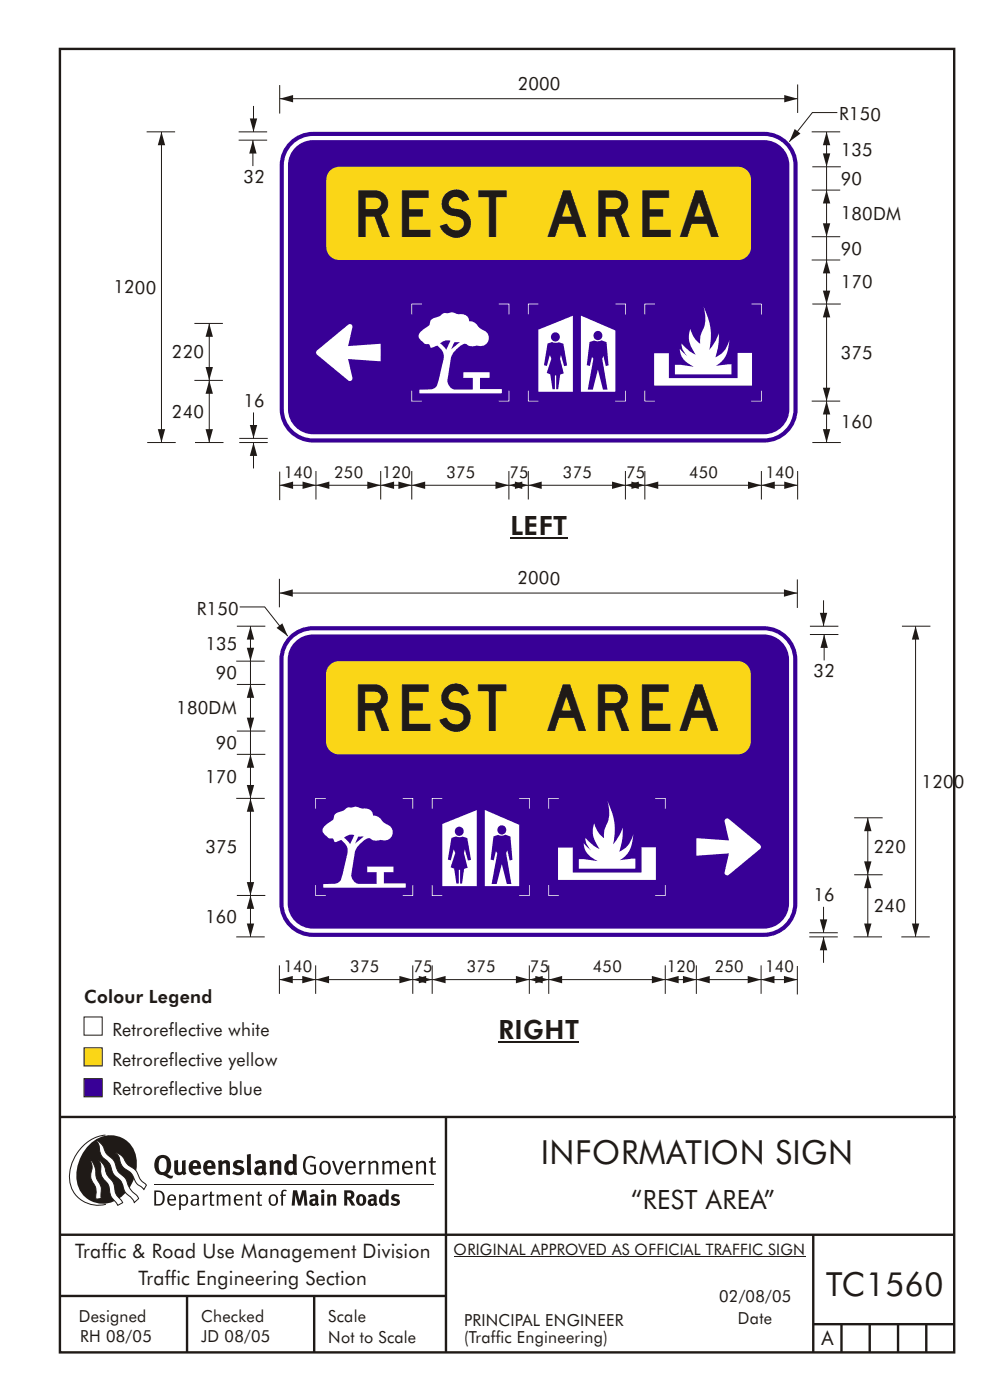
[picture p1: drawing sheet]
<svg xmlns="http://www.w3.org/2000/svg" width="210mm" height="297mm" viewBox="0 0 210 297" stroke-linecap="round" stroke-linejoin="round" font-family="sans-serif">
<g fill="none" stroke="#1f1a17" stroke-width=".51">
<path d="M12.7 10.4h190v276.9h-190zM12.7 237.3h190.3M94.7 237.2v50.1M12.7 262.3h190.1M12.7 275.3h82M39.7 275.3v12M66.7 275.3v12M172.7 262.3v25M172.7 281.3h30M178.7 281.3v6M184.7 281.3v6M190.7 281.3v6"/>
<path d="M196.7 281.3v6"/>
</g>
<path d="M96.3 267h74.8" fill="none" stroke="#1f1a17" stroke-width=".21"/>
<path d="M17.8 216h3.9v3.9h-3.9z" fill-rule="evenodd" fill="#fff" stroke="#1f1a17" stroke-width=".21"/>
<g fill="#1f1a17">
<path d="M65 245.9a1.61 1.61 0 0 1 2 0l-.2 .3a1.17 1.17 0 0 0-1.4-.2 1.17 1.17 0 0 0-.5 1.3 1.42 1.42 0 0 0 1.2 1.8l.6-.1v-1.2h-.8l-.1-.4h1.3v1.8a1.82 1.82 0 0 1-2.1 0 1.82 1.82 0 0 1-.6-2.1l.2-.7z" fill-rule="evenodd"/>
<path d="M68.3 246.8a1.77 1.77 0 0 0 .3 2.7 1.39 1.39 0 0 0 1.4-.5 1.39 1.39 0 0 0 .2-1.5 1.19 1.19 0 0 0-1.9-.7zM68.6 247.1a.83 .83 0 0 1 1 .1 .83 .83 0 0 1 .2 .9 .75 .75 0 0 1-.6 1.1 .75 .75 0 0 1-.9-.9l.1-.9z" fill-rule="evenodd"/>
<path d="M70.5 246.6h.5l.8 2.4 .8-2.4h.4l-1 2.9h-.4z" fill-rule="evenodd"/>
<path d="M73.6 247a1.74 1.74 0 0 0 .5 2.5l1-.1 .4-.2-.2-.3a.89 .89 0 0 1-1 .2 .89 .89 0 0 1-.5-1h1.8a1.15 1.15 0 0 0-.5-1.4 1.15 1.15 0 0 0-1.5 .3zM74 247.1a.67 .67 0 0 1 .8-.1 .67 .67 0 0 1 .3 .8h-1.3z" fill-rule="evenodd"/>
<path d="M76.2 246.7l.5-.1v.4l.6-.4h.4l-.2 .5a.61 .61 0 0 0-.7 .6v1.8h-.5z" fill-rule="evenodd"/>
<path d="M78.2 246.7l.4-.1 .1 .4a.89 .89 0 0 1 .9-.4 .89 .89 0 0 1 .8 .7v2.2h-.5v-2.2l-.1-.2-.3-.1-.8 .3v2.2h-.4z" fill-rule="evenodd"/>
<path d="M81.1 246.7l.5-.1v.4a.83 .83 0 0 1 .8-.4 .83 .83 0 0 1 .7 .4 .86 .86 0 0 1 1-.4 .86 .86 0 0 1 .7 .7v2.2h-.5v-2.4a.5 .5 0 0 0-.8 .1l-.3 .2v2.1h-.5v-2.3l-.3-.2-.8 .3v2.2h-.4z" fill-rule="evenodd"/>
<path d="M85.7 247a1.74 1.74 0 0 0 .5 2.5l1-.1 .4-.2-.2-.3a.89 .89 0 0 1-1 .2 .89 .89 0 0 1-.5-1h1.7a1.15 1.15 0 0 0-.4-1.4 1.15 1.15 0 0 0-1.5 .3zM86.1 247.1a.67 .67 0 0 1 .8-.1 .67 .67 0 0 1 .3 .8h-1.3z" fill-rule="evenodd"/>
<path d="M88.3 246.7l.4-.1 .1 .4a.89 .89 0 0 1 1-.4 .89 .89 0 0 1 .7 .7v2.2h-.5v-2.2l-.1-.2-.3-.1-.8 .3v2.2h-.4z" fill-rule="evenodd"/>
<path d="M91.5 245.9l.5-.1-.1 .8h.7l-.1 .4h-.6v2.1l.1 .1h.5l.1 .3a.71 .71 0 0 1-1.1-.6v-1.9h-.4v-.4h.4z" fill-rule="evenodd"/>
<path d="M37 246.6l.8-.2v2a.46 .46 0 0 0 .2 .6 .46 .46 0 0 0 .7-.2v-2.2l.7-.2v2.4l.2 .5-.6 .3-.2-.3a1.03 1.03 0 0 1-1.2 .3 1.03 1.03 0 0 1-.6-1.1z" fill-rule="evenodd"/>
<path d="M40.5 246.8a1.64 1.64 0 0 0-.1 2.3 1.64 1.64 0 0 0 2.3 .1l-.3-.4a.78 .78 0 0 1-.9 .3 .78 .78 0 0 1-.6-.8h1.8a1.37 1.37 0 0 0-.5-1.7 1.37 1.37 0 0 0-1.7 .2zM41.1 247.2a.48 .48 0 0 1 .6-.1 .48 .48 0 0 1 .2 .6h-.9z" fill-rule="evenodd"/>
<path d="M43.5 246.8a1.65 1.65 0 0 0-.2 2 1.65 1.65 0 0 0 1.9 .7l.6-.3-.4-.4a.78 .78 0 0 1-.9 .3 .78 .78 0 0 1-.5-.8h1.8a1.37 1.37 0 0 0-.6-1.7 1.37 1.37 0 0 0-1.7 .2zM44.1 247.2a.48 .48 0 0 1 .7-.1 .48 .48 0 0 1 .1 .6h-.9z" fill-rule="evenodd"/>
<path d="M46.3 246.6l.7-.2 .1 .4a.95 .95 0 0 1 1.1-.3 .95 .95 0 0 1 .6 .8v2.3h-.7l-.1-2.3-.2-.2-.6 .3v2.2h-.8z" fill-rule="evenodd"/>
<path d="M49.7 246.8a1.73 1.73 0 0 1 2.1-.1l-.3 .5-.5-.2a.42 .42 0 0 0-.6 .3l.1 .2a1.23 1.23 0 0 1 1.4 1.1 1.47 1.47 0 0 1-2.3 .9l-.3-.2 .3-.6 .8 .3a.47 .47 0 0 0 .7-.3 .87 .87 0 0 0-1.1-.5l-.4-.2-.1-.4z" fill-rule="evenodd"/>
<path d="M54.1 246.8l.3 .6 .3-.2a.62 .62 0 0 1 .9 .1l.1 .4a1.21 1.21 0 0 0-1.3 .3 1.21 1.21 0 0 0-.2 1.3 1.19 1.19 0 0 0 1.7 0l.4 .4 .4-.5-.2-.3v-1.4a.96 .96 0 0 0-1.4-1.1zM55 248.3l.7-.1v.7a.43 .43 0 0 1-.7 .1 .43 .43 0 0 1 0-.7z" fill-rule="evenodd"/>
<path d="M57.2 246.6l.7-.2 .1 .4a.95 .95 0 0 1 1.1-.3 .95 .95 0 0 1 .6 .8v2.3h-.8v-2.3l-.2-.2-.6 .3v2.2h-.8z" fill-rule="evenodd"/>
<path d="M62.2 245.1v1.5a1.29 1.29 0 0 0-1.4 .2 1.29 1.29 0 0 0-.4 1.3 1.24 1.24 0 0 0 .5 1.3 1.24 1.24 0 0 0 1.4 0l.1 .2h.7l-.1-4.4zM61.5 247.2l.4-.1 .3 .2v1.5l-.2 .1a.48 .48 0 0 1-.7-.4 1.52 1.52 0 0 1 .2-1.3z" fill-rule="evenodd"/>
<path d="M52.4 245.3l.8-.2 .2 4.5h-.8v-.2z" fill-rule="evenodd"/>
</g>
<path d="M22.4 241.1a9 9 0 0 0-7.3 10.9 6.2 6.2 0 0 0 7.4 3.8M32.8 251.7h59.4" fill="none" stroke="#1f1a17" stroke-width=".21"/>
<path d="M19.1 243a5.7 5.7 0 0 1 6.6-1.4 5.7 5.7 0 0 1 3.4 5.7 8.6 8.6 0 0 1-6.3 8.3 5.7 5.7 0 0 1-6.5-7 9.9 9.9 0 0 1 2.8-5.6z" fill-rule="evenodd" fill="#1f1a17"/>
<path d="M24.5 244.8a3.1 3.1 0 0 1 2.3 2.2l.8 .7a3.2 3.2 0 0 1 1.9 2.4l.4 .6 1.2 1.1-.5 .9-.3-.3a3.5 3.5 0 0 1-1.8-2.1 3.8 3.8 0 0 0-2.2-2.2 3.5 3.5 0 0 1-1-2.2zM20.5 242.2a3.4 3.4 0 0 1 1.9 2.4l.7 .9a3.7 3.7 0 0 1 1.8 2.9l.7 .9a3.5 3.5 0 0 1 1.7 2.6 6.3 6.3 0 0 0 1.9 2.2l.2 .5-.9 .9a6.1 6.1 0 0 0-1.9-2.3l-.3-.7a3.6 3.6 0 0 0-2-2.8l-.5-1a3.6 3.6 0 0 0-2-2.8 3.7 3.7 0 0 1-.7-2.4zM21 246.4a3.4 3.4 0 0 1 1.6 2.7l.5 1a3.8 3.8 0 0 1 1.4 3.1l.3 .7 1.2 1.6-1 .5-.5-.7a3.2 3.2 0 0 1-1.3-2.8 4.3 4.3 0 0 0-1.4-2.2 4.7 4.7 0 0 1-.4-3zM19.3 246.4a5.1 5.1 0 0 1 1.1 3.7l.3 .7a3.1 3.1 0 0 1 .7 3l.1 .8-1.1 .2-.1-.8a3.5 3.5 0 0 0-.8-3.3 3.6 3.6 0 0 1 .1-2.5z" fill-rule="evenodd" fill="#fff" stroke="#1f1a17" stroke-width=".21"/>
<g fill="#1f1a17">
<path d="M33.4 245.8a2.51 2.51 0 0 0 .4 3.7l.8 .1a2.78 2.78 0 0 0 2 .7l.2-.6h-.5l-.8-.3a2.56 2.56 0 0 0 0-3.8 1.83 1.83 0 0 0-2.1 .2zM34.1 246.1a.87 .87 0 0 1 1 .1 .87 .87 0 0 1 .3 .9v.4a1.17 1.17 0 0 1-.8 1.5l-.4-.1a2.38 2.38 0 0 1-.1-2.8z" fill-rule="evenodd"/>
<path d="M33.2 253.2v2.6a1.12 1.12 0 0 0 1.1-.3 1.12 1.12 0 0 0 .3-1.2l-.1-.5-.4-.5zM32.8 252.9h1.1a1.67 1.67 0 0 1 1.1 1.6 1.67 1.67 0 0 1-1.2 1.6h-1zM36.1 254.2l-.2 .5h1.1a.55 .55 0 0 0-.2-.6 .55 .55 0 0 0-.7 .1zM35.8 254a.95 .95 0 0 1 1.2-.1 .95 .95 0 0 1 .4 1.1h-1.5a.72 .72 0 0 0 .4 .8 .72 .72 0 0 0 .9-.2l.1 .3a1.15 1.15 0 0 1-1.5 0 1.15 1.15 0 0 1-.2-1.5zM38.4 254.4v1.1a.7 .7 0 0 0 1 .2 .7 .7 0 0 0 .2-.9 .61 .61 0 0 0-.4-.7 .61 .61 0 0 0-.8 .3zM38 253.8l.4-.1v.4a.95 .95 0 0 1 1.2-.2 .95 .95 0 0 1 .4 1.2 .92 .92 0 0 1-.5 .9 .92 .92 0 0 1-1.1-.1v1.1l-.4 .1zM41 255.1a.5 .5 0 0 0 .2 .8 .5 .5 0 0 0 .6-.4l.1-.6zM40.6 254a1 1 0 0 1 1.6 .3v1.4l.2 .2-.2 .3-.3-.4a.78 .78 0 0 1-1.4 0 .78 .78 0 0 1 .8-1.1h.6a.58 .58 0 0 0-.4-.7 .58 .58 0 0 0-.7 .2zM43 253.8l.3-.1 .1 .4 .3-.3 .5-.1-.2 .4a.52 .52 0 0 0-.6 .5v1.5h-.3zM44.6 253.2l.4-.1v.7h.6l-.2 .2h-.4v1.5a.35 .35 0 0 0 .5 .3v.3a.57 .57 0 0 1-.6 .1 .57 .57 0 0 1-.3-.6v-1.6h-.3v-.2h.3zM46 253.8l.3-.1 .1 .4 .2-.2a.64 .64 0 0 1 1 .2 .7 .7 0 0 1 .8-.4 .7 .7 0 0 1 .6 .6v1.8h-.4v-1.7l-.3-.4-.6 .4v1.7h-.4v-1.7a.38 .38 0 0 0-.3-.4 .38 .38 0 0 0-.4 .2l-.2 .2v1.7h-.4zM50.2 254.2l-.1 .5h1a.55 .55 0 0 0-.2-.6 .55 .55 0 0 0-.7 .1zM49.9 254a.95 .95 0 0 1 1.2-.1 .95 .95 0 0 1 .4 1.1h-1.4a.72 .72 0 0 0 .4 .8 .72 .72 0 0 0 .8-.2l.2 .3a1.15 1.15 0 0 1-1.5 0 1.15 1.15 0 0 1-.3-1.5zM52.1 253.8l.3-.1 .1 .4a.72 .72 0 0 1 .8-.4 .72 .72 0 0 1 .6 .6v1.8h-.4v-1.6a.45 .45 0 0 0-.3-.5 .45 .45 0 0 0-.5 .2l-.2 .2v1.7h-.3zM54.8 253.2l.4-.1-.1 .7h.6l-.1 .2h-.5v1.5a.35 .35 0 0 0 .5 .3l.1 .3a.57 .57 0 0 1-.6 .1 .57 .57 0 0 1-.4-.6v-1.6h-.3v-.2h.3zM57.6 254.1l-.2 .8a.65 .65 0 0 0 .3 .8 .65 .65 0 0 0 .9-.2v-.1a.93 .93 0 0 0-.7-1.4zM57.3 254a1.12 1.12 0 0 1 1.5 0 1.12 1.12 0 0 1 .2 1.5 1.01 1.01 0 0 1-1.3 .6 1.01 1.01 0 0 1-.7-1.2zM59.9 252.9l.5-.2 .5 .1-.1 .3-.4-.1-.3 .2v.6h.7l-.2 .2h-.5v2.1h-.4v-2.1h-.2v-.2h.2zM62.2 252.8l-.3 3.3h.7l.1-2.3 .6 2.3h.6l.6-2.3 .2 2.3h.6l-.3-3.3h-.8l-.6 2.2-.5-2.2zM65.7 254l.3 .4a.51 .51 0 0 1 .5-.3 .51 .51 0 0 1 .5 .4v.1a.88 .88 0 0 0-1.2 .4 .88 .88 0 0 0 .2 1.1 .9 .9 0 0 0 1.1-.2l.4 .3 .3-.4-.2-.3v-1a.87 .87 0 0 0-.5-.9 .87 .87 0 0 0-1 .2zM66.5 255.1l.5-.1-.1 .6-.1 .1h-.3l-.1-.2zM68.2 253.7v2.4h.7v-2.5zM68.2 253a.39 .39 0 0 0 .7 0 .39 .39 0 0 0-.7 0zM69.4 253.8l.1 2.3h.6v-1.7a.33 .33 0 0 1 .4-.2 .33 .33 0 0 1 .3 .3v1.6h.6v-1.8a.75 .75 0 0 0-.5-.6 .75 .75 0 0 0-.8 .2l-.1-.3zM73.1 252.8v3.3h.6v-1.4l.3 .3 .7 1.1h.8l-1-1.4a.94 .94 0 0 0 .8-1 .94 .94 0 0 0-1-.9zM73.7 253.4a.51 .51 0 0 1 .8 .1 .51 .51 0 0 1-.2 .7h-.6zM75.9 254a1.19 1.19 0 0 0 0 1.7 1.19 1.19 0 0 0 1.7 0 1.19 1.19 0 0 0-.1-1.6 1.19 1.19 0 0 0-1.6-.1zM76.5 254.2l.2-.1a.99 .99 0 0 1 0 1.6 1.06 1.06 0 0 1-.2-1.5zM78.1 254l.3 .4a.51 .51 0 0 1 .5-.3 .51 .51 0 0 1 .5 .4v.1a.88 .88 0 0 0-1.1 .4 .88 .88 0 0 0 .2 1.1 .9 .9 0 0 0 1-.2l.4 .3 .3-.4-.2-.3v-1a.87 .87 0 0 0-.5-.9 .87 .87 0 0 0-1 .2zM78.9 255.1l.5-.1v.6l-.2 .1h-.3l-.1-.2zM81.9 252.6v1.2a1.2 1.2 0 0 0-1.3 .6 1.2 1.2 0 0 0 .1 1.4l.6 .3 .7-.1 .1 .1h.5l-.1-3.4zM81.4 254.2l.5 .1v1.2a.46 .46 0 0 1-.6 0 .46 .46 0 0 1-.1-.6zM83.3 253.9a.79 .79 0 0 0-.1 .9 .79 .79 0 0 0 .9 .4 .33 .33 0 0 1 .1 .5 .33 .33 0 0 1-.5 0l-.5-.3-.2 .5a1.15 1.15 0 0 0 1.2 .3 1.15 1.15 0 0 0 .7-1 1.49 1.49 0 0 0-1.1-.8 .4 .4 0 0 1 .2-.3 .4 .4 0 0 1 .5 .1l.1 .1 .2-.4a1.47 1.47 0 0 0-1.5 0z" fill-rule="evenodd"/>
</g>
<path d="M17.8 222.6h3.9v3.8h-3.9z" fill-rule="evenodd" fill="#fad617" stroke="#1f1a17" stroke-width=".21"/>
<path d="M17.8 229.1h3.9v3.9h-3.9z" fill-rule="evenodd" fill="#380096" stroke="#1f1a17" stroke-width=".21"/>
<path d="M108.4 114.4h12.1M105.9 221.3h17.2" fill="none" stroke="#1f1a17" stroke-width=".26"/>
<path d="M62.1 30.7a6.2 6.2 0 0 1 4.4-1.8h95.8a6.2 6.2 0 0 1 6.2 6.2v51.8a6.2 6.2 0 0 1-6.2 6.2h-95.8a6.2 6.2 0 0 1-6.2-6.2v-51.8a6.2 6.2 0 0 1 1.8-4.4zM62.7 31.3a5.3 5.3 0 0 1 3.8-1.5h95.8a5.4 5.4 0 0 1 5.3 5.3v51.8a5.4 5.4 0 0 1-5.3 5.3h-95.8a5.4 5.4 0 0 1-5.3-5.3v-51.8a5.3 5.3 0 0 1 1.5-3.8zM61.1 30.5a7.1 7.1 0 0 1 5.4-2.5h95.8a7.1 7.1 0 0 1 7.1 7.1v51.8a7.1 7.1 0 0 1-7.1 7.1h-95.8a7.1 7.1 0 0 1-7.1-7.1v-51.8a7.1 7.1 0 0 1 1.7-4.6z" fill-rule="evenodd" fill="#380096"/>
<path d="M70.3 36l1.1-.5 .6-.1h84.8a2.75 2.75 0 0 1 2.7 2.8v14.3a2.75 2.75 0 0 1-2.7 2.7h-84.8a2.75 2.75 0 0 1-2.7-2.7v-14.3a2.74 2.74 0 0 1 1-2.2z" fill-rule="evenodd" fill="#fad617"/>
<path d="M59.4 21h110" fill="none" stroke="#1f1a17" stroke-width=".21"/>
<g fill="#1f1a17">
<path d="M166.6 20.2l2.8 .8-2.8 .8 2.8-.8-2.8 .8z" fill-rule="evenodd"/>
<path d="M59.4 21l2.8-.8v1.6z" fill-rule="evenodd"/>
</g>
<path d="M59.4 18.1v6" fill="none" stroke="#1f1a17" stroke-width=".21"/>
<path d="M67.3 74.4l6.6-5.4a.55 .55 0 0 1 .7-.1 .55 .55 0 0 1 .2 .6l-.9 4 6.9-.5 .1 1.9-.1 1.9-6.9-.5 1 4a.55 .55 0 0 1-.3 .6 .55 .55 0 0 1-.7-.1l-6.6-5.5a.52 .52 0 0 1 0-.9z" fill-rule="evenodd" fill="#fff"/>
<path d="M177.8 23.9h-5.3l-4.9 6.2" fill="none" stroke="#1f1a17" stroke-width=".21"/>
<path d="M168.8 27.4l1.2 1-2.4 1.7z" fill-rule="evenodd" fill="#1f1a17"/>
<path d="M169.4 17.9v6.1M172.4 28h6M172.5 35.4h6.1M172.4 55.2h6M172.4 50.3h6M172.4 40.4h6M172.5 64.6h6.1M172.4 85.2h6M172.5 94h6.1" fill="none" stroke="#1f1a17" stroke-width=".21"/>
<g fill="#fff">
<path d="M91.7 67.8l-.3 .5a1.31 1.31 0 0 1-1.1 1.4 2.61 2.61 0 0 0-1.4 1.7 3.1 3.1 0 0 0 1.7 1.7 .63 .63 0 0 1 .8 .7l.2 .1 1.3-.5a2.86 2.86 0 0 1 1.1 3.8l-.7 3.1a2.72 2.72 0 0 1-1.1 2.2l-.7 .2-2.4 .1v.8h17.5v-1h-4.7v-2.3h2.1v-1.2h-5.6v1.2h2v2.4h-3.8a1.93 1.93 0 0 1-1.6-2l.8-4.8a5.5 5.5 0 0 1 2.9-2.9l.3 .1a2.26 2.26 0 0 0 2.2 .3 1.8 1.8 0 0 0 2.5-.9 1.8 1.8 0 0 0-1.2-2.4l-.8-.6a2.2 2.2 0 0 0-2.1-1.3 1.84 1.84 0 0 0-2.4-1.5 2.99 2.99 0 0 0-2.4-.2 1.88 1.88 0 0 0-1.5 .7zM93.5 72.9l1.3 1.4 .9-1.9a2.21 2.21 0 0 0-2.2 .5zM96.5 72.7h1.2l-1.9 1.5z" fill-rule="evenodd"/>
<path d="M114.3 70v13.2h7.4v-16.1zM123.4 67l7.3 3.2v13h-7.3zM117 71.6a.97 .97 0 0 0 1.9 0 .97 .97 0 0 0-1.9 0zM126 71.3a.97 .97 0 0 0 1.9 0 .97 .97 0 0 0-1.9 0zM116.3 73l-.8 4.6 .6 .1 .7-2.3 .3 .8-1 3 .8 .3 .4 3.2h.6v-3h.2v3h.4l.5-3.2 .7-.2-.8-3.1 .2-.8 .7 2.4 .6-.2-.7-4.6-1.1-.3-.6 .1-.7-.1zM125.2 72.7l1-.4a1.65 1.65 0 0 0 1.6 0l1 .4 .4 4.9-.5 .2-.5-2.2-.3 .6 1.1 6.6h-.9l-1.1-4.3-1.1 4.3h-1.1l1.2-6.6-.3-.4-.4 1.9-.7-.1z" fill-rule="evenodd"/>
<path d="M138.9 75h3.2v5.3h14.5v-5.3h3.1v6.9h-20.8zM149.4 65.1a6.8 6.8 0 0 1-.5 5.9l-.2 2-1.2-1.2-.9-1.9a5.6 5.6 0 0 0 1.1 5.4l-1.6-1-1.4-1.3a3.9 3.9 0 0 0 1.3 2.7l-1.6-1.6a4.4 4.4 0 0 0 3 3.8l-3-.4h-1.1v2h12.1v-2.1l-3.4 .3a6 6 0 0 0 2.9-5.5 5.1 5.1 0 0 1-3 3.7l.7-2.9v-2.2l-.7 1.7-1.3 1.8a13.3 13.3 0 0 0-1.2-9.2z" fill-rule="evenodd"/>
</g>
<g fill="#fff">
<path d="M87.4 83h.1v2.2h-.1zM87.4 85.2l.1 .1zM87.5 85.1h2.1v.2h-2.1zM108 83h.2v2.2h-.2zM108.1 85.2l.1 .1zM105.9 85.1h2.2v.2h-2.2zM108 64.6h.2v2.2h-.2zM108.1 64.5l.1 .1zM105.9 64.5h2.2v.2h-2.2zM87.4 64.6h.1v2.2h-.1zM87.4 64.5l.1 .1zM87.5 64.5h2.1v.2h-2.1z"/>
<path d="M112.1 83h.2v2.2h-.2zM112.1 85.2l.1 .1zM112.2 85.1h2.1v.2h-2.1zM132.8 83h.1v2.2h-.1zM132.8 85.2l.1 .1zM130.7 85.1h2.1v.2h-2.1zM132.8 64.6h.1v2.2h-.1zM132.8 64.5l.1 .1zM130.7 64.5h2.1v.2h-2.1zM112.1 64.6h.2v2.2h-.2zM112.1 64.5l.1 .1zM112.2 64.5h2.1v.2h-2.1z"/>
<path d="M136.9 83h.1v2.2h-.1zM136.9 85.2v.1zM136.9 85.1h2.2v.2h-2.2zM161.6 83h.2v2.2h-.2zM161.7 85.2l.1 .1zM159.6 85.1h2.1v.2h-2.1zM161.6 64.6h.2v2.2h-.2zM161.7 64.5l.1 .1zM159.6 64.5h2.1v.2h-2.1zM136.9 64.6h.1v2.2h-.1zM136.9 64.5v.1zM136.9 64.5h2.2v.2h-2.2z"/>
</g>
<path d="M53.8 94v5.5" fill="none" stroke="#1f1a17" stroke-width=".21"/>
<path d="M53.8 94l.8 2.9h-1.5z" fill-rule="evenodd" fill="#1f1a17"/>
<path d="M50.8 94h6.1M50.8 93.1h6.1M53.8 87.6v5.5" fill="none" stroke="#1f1a17" stroke-width=".21"/>
<path d="M53.1 90.3h1.5l-.8 2.8 .8-2.8-.8 2.8z" fill-rule="evenodd" fill="#1f1a17"/>
<path d="M53.7 29.8v5.5" fill="none" stroke="#1f1a17" stroke-width=".21"/>
<path d="M53.7 29.8l.8 2.8h-1.6z" fill-rule="evenodd" fill="#1f1a17"/>
<path d="M50.7 29.8h6M50.7 28h6M53.8 22.5v5.5" fill="none" stroke="#1f1a17" stroke-width=".21"/>
<path d="M53.1 25.2h1.5l-.8 2.8 .8-2.8-.8 2.8z" fill-rule="evenodd" fill="#1f1a17"/>
<path d="M175.5 85.2v8.8" fill="none" stroke="#1f1a17" stroke-width=".21"/>
<g fill="#1f1a17">
<path d="M174.8 91.2h1.5l-.8 2.8z" fill-rule="evenodd"/>
<path d="M175.5 85.2l.8 2.9h-1.5z" fill-rule="evenodd"/>
</g>
<path d="M44.4 80.8v13.2" fill="none" stroke="#1f1a17" stroke-width=".21"/>
<g fill="#1f1a17">
<path d="M43.7 91.2h1.5l-.8 2.8z" fill-rule="evenodd"/>
<path d="M44.4 80.8l.8 2.9h-1.5z" fill-rule="evenodd"/>
</g>
<path d="M175.5 64.6v20.6M41.3 80.8h6M41.4 94h6.1" fill="none" stroke="#1f1a17" stroke-width=".21"/>
<g fill="#1f1a17">
<path d="M174.8 82.4h1.5l-.8 2.8z" fill-rule="evenodd"/>
<path d="M175.5 64.6l.8 2.8h-1.5z" fill-rule="evenodd"/>
</g>
<path d="M175.5 55.2v9.4" fill="none" stroke="#1f1a17" stroke-width=".21"/>
<g fill="#1f1a17">
<path d="M174.8 61.7h1.5l-.8 2.9z" fill-rule="evenodd"/>
<path d="M175.5 55.2l.8 2.9h-1.5z" fill-rule="evenodd"/>
</g>
<path d="M175.5 28v7.4" fill="none" stroke="#1f1a17" stroke-width=".21"/>
<g fill="#1f1a17">
<path d="M174.8 32.6h1.5l-.8 2.8z" fill-rule="evenodd"/>
<path d="M175.5 28l.8 2.9h-1.5z" fill-rule="evenodd"/>
</g>
<path d="M175.5 40.4v14.8" fill="none" stroke="#1f1a17" stroke-width=".21"/>
<g fill="#1f1a17">
<path d="M174.8 47.4h1.5l-.8 2.9z" fill-rule="evenodd"/>
<path d="M175.5 40.4l.8 2.8h-1.5z" fill-rule="evenodd"/>
</g>
<path d="M34.3 28v66M175.5 35.4v5" fill="none" stroke="#1f1a17" stroke-width=".21"/>
<g fill="#1f1a17">
<path d="M33.5 91.2h1.6l-.8 2.8z" fill-rule="evenodd"/>
<path d="M34.3 28l.8 2.9h-1.6z" fill-rule="evenodd"/>
</g>
<path d="M31.1 28h6.1M44.4 68.7v12.1M31.3 94h6" fill="none" stroke="#1f1a17" stroke-width=".21"/>
<g fill="#1f1a17">
<path d="M43.7 78h1.5l-.8 2.8z" fill-rule="evenodd"/>
<path d="M44.4 68.7l.8 2.9h-1.5z" fill-rule="evenodd"/>
</g>
<path d="M41.3 68.7h6M59.4 103.1h7.7" fill="none" stroke="#1f1a17" stroke-width=".21"/>
<g fill="#1f1a17">
<path d="M64.3 102.3l2.8 .8-2.8 .8 2.8-.8-2.8 .8z" fill-rule="evenodd"/>
<path d="M59.4 103.1l2.8-.8v1.6z" fill-rule="evenodd"/>
</g>
<path d="M59.4 100.2v6M67.1 100.1v6M67.1 103.1h13.8" fill="none" stroke="#1f1a17" stroke-width=".21"/>
<g fill="#1f1a17">
<path d="M78 102.3l2.9 .8-2.9 .8 2.9-.8-2.9 .8z" fill-rule="evenodd"/>
<path d="M67.1 103.1l2.8-.8v1.6z" fill-rule="evenodd"/>
</g>
<path d="M80.9 100.1v6M80.9 103.1h6.6" fill="none" stroke="#1f1a17" stroke-width=".21"/>
<g fill="#1f1a17">
<path d="M84.6 102.3l2.9 .8-2.9 .8 2.9-.8-2.9 .8z" fill-rule="evenodd"/>
<path d="M80.9 103.1l2.8-.8v1.6z" fill-rule="evenodd"/>
</g>
<path d="M87.5 100.1v6M87.5 103.1h20.6" fill="none" stroke="#1f1a17" stroke-width=".21"/>
<g fill="#1f1a17">
<path d="M105.2 102.3l2.9 .8-2.9 .8 2.9-.8-2.9 .8z" fill-rule="evenodd"/>
<path d="M87.5 103.1l2.8-.8v1.6z" fill-rule="evenodd"/>
</g>
<path d="M108.1 100.1v6M108.1 103.1h4.1" fill="none" stroke="#1f1a17" stroke-width=".21"/>
<g fill="#1f1a17">
<path d="M109.4 102.3l2.8 .8-2.8 .8 2.8-.8-2.8 .8z" fill-rule="evenodd"/>
<path d="M108.1 103.1l2.8-.8v1.6z" fill-rule="evenodd"/>
</g>
<path d="M137 100.1v6M137 103.1h24.7" fill="none" stroke="#1f1a17" stroke-width=".21"/>
<g fill="#1f1a17">
<path d="M158.9 102.3l2.8 .8-2.8 .8 2.8-.8-2.8 .8z" fill-rule="evenodd"/>
<path d="M137 103.1l2.8-.8v1.6z" fill-rule="evenodd"/>
</g>
<path d="M161.7 100.1v6M161.7 103.1h7.7" fill="none" stroke="#1f1a17" stroke-width=".21"/>
<g fill="#1f1a17">
<path d="M166.6 102.3l2.8 .8-2.8 .8 2.8-.8-2.8 .8z" fill-rule="evenodd"/>
<path d="M161.7 103.1l2.8-.8v1.6z" fill-rule="evenodd"/>
</g>
<path d="M112.2 100.1v6M112.2 103.1h20.6M169.4 100.1v6" fill="none" stroke="#1f1a17" stroke-width=".21"/>
<g fill="#1f1a17">
<path d="M130 102.3l2.8 .8-2.8 .8 2.8-.8-2.8 .8z" fill-rule="evenodd"/>
<path d="M112.2 103.1l2.8-.8v1.6z" fill-rule="evenodd"/>
</g>
<path d="M132.8 103.1h4.2M132.8 100.1v6" fill="none" stroke="#1f1a17" stroke-width=".21"/>
<g fill="#1f1a17">
<path d="M134.1 102.3l2.9 .8-2.9 .8 2.9-.8-2.9 .8z" fill-rule="evenodd"/>
<path d="M132.8 103.1l2.9-.8v1.6z" fill-rule="evenodd"/>
</g>
<path d="M62 135.7a6.2 6.2 0 0 0-1.8 4.4v51.8a6.2 6.2 0 0 0 6.2 6.2h95.8a6.2 6.2 0 0 0 6.3-6.2v-51.8a6.2 6.2 0 0 0-6.3-6.2h-95.8a6.2 6.2 0 0 0-4.4 1.8zM62.7 136.3a5.3 5.3 0 0 0-1.6 3.8v51.8a5.4 5.4 0 0 0 5.3 5.4h95.8a5.4 5.4 0 0 0 5.4-5.4v-51.8a5.4 5.4 0 0 0-5.4-5.3h-95.8a5.3 5.3 0 0 0-3.7 1.5zM61.1 135.5a7.1 7.1 0 0 0-1.8 4.6v51.8a7.1 7.1 0 0 0 7.1 7.1h95.8a7.1 7.1 0 0 0 7.1-7.1v-51.8a7.1 7.1 0 0 0-7.1-7.1h-95.8a7.1 7.1 0 0 0-5.3 2.5z" fill-rule="evenodd" fill="#380096"/>
<path d="M69.8 141.5a2.74 2.74 0 0 1 2.2-1.1h84.7a2.75 2.75 0 0 1 2.7 2.8v14.3a2.75 2.75 0 0 1-2.7 2.7h-84.7a2.75 2.75 0 0 1-2.8-2.7v-14.3l.1-.6z" fill-rule="evenodd" fill="#fad617"/>
<path d="M59.3 126h110" fill="none" stroke="#1f1a17" stroke-width=".21"/>
<g fill="#1f1a17">
<path d="M59.3 126l2.9-.8v1.6l-2.9-.8 2.9-.8z" fill-rule="evenodd"/>
<path d="M166.5 125.2l2.8 .8-2.8 .8v-1.6l2.8 .8z" fill-rule="evenodd"/>
</g>
<path d="M169.3 123.1v6" fill="none" stroke="#1f1a17" stroke-width=".21"/>
<path d="M147.9 178l6.9 .5-.9-4a.55 .55 0 0 1 .3-.6 .55 .55 0 0 1 .6 .1l6.7 5.5a.52 .52 0 0 1-.1 .8l-6.6 5.5a.55 .55 0 0 1-.6 .1 .55 .55 0 0 1-.3-.6l.9-4-6.9 .5z" fill-rule="evenodd" fill="#fff"/>
<path d="M50.9 128.9h5.3l4.9 6.2" fill="none" stroke="#1f1a17" stroke-width=".21"/>
<path d="M58.7 133.4l1.3-1 1.1 2.7z" fill-rule="evenodd" fill="#1f1a17"/>
<path d="M50.3 133h6.1M59.3 123v6M50.2 140.4h6M50.3 155.3h6.1M50.3 145.4h6.1M50.2 169.6h6M50.3 160.2h6.1M50.2 199h6M50.3 190.2h6.1" fill="none" stroke="#1f1a17" stroke-width=".21"/>
<g fill="#fff">
<path d="M71.3 172.8l-.4 .6a1.31 1.31 0 0 1-1 1.3 2.61 2.61 0 0 0-1.4 1.7 3.1 3.1 0 0 0 1.6 1.7 .63 .63 0 0 1 .9 .7l.2 .1 1.3-.5a2.86 2.86 0 0 1 1.1 3.8l-.7 3.1a2.72 2.72 0 0 1-1.2 2.2l-.6 .2-2.5 .1v.8h17.6v-.9h-4.7v-2.4h2.1v-1.2h-5.6v1.2h2v2.5h-3.8a1.93 1.93 0 0 1-1.6-2l.8-4.9a5.5 5.5 0 0 1 2.9-2.9l.3 .1a2.26 2.26 0 0 0 2.2 .3 1.8 1.8 0 0 0 2.5-.9 1.8 1.8 0 0 0-1.2-2.4l-.8-.6a2.2 2.2 0 0 0-2.1-1.3 1.84 1.84 0 0 0-2.4-1.5 2.99 2.99 0 0 0-2.4-.2 1.89 1.89 0 0 0-1.5 .7zM73 177.9l1.4 1.4 .9-1.9a2.21 2.21 0 0 0-2.3 .5zM76.1 177.7h1.2l-1.9 1.5z" fill-rule="evenodd"/>
<path d="M93.9 175v13.2h7.4v-16.1zM103 172.1l7.3 3.1v13h-7.3zM96.6 176.6a.97 .97 0 0 0 1.9 0 .97 .97 0 0 0-1.9 0zM105.6 176.3a.97 .97 0 0 0 1.9 0 .97 .97 0 0 0-1.9 0zM95.9 178l-.8 4.6 .6 .2 .7-2.4 .3 .8-1 3 .8 .3 .4 3.2h.5v-2.9h.3v2.9h.4l.5-3.1 .7-.3-.8-3.1 .2-.8 .7 2.4 .6-.1-.8-4.7-1-.3-.7 .1-.6-.1zM104.8 177.7l1-.4a1.65 1.65 0 0 0 1.6 0l1 .4 .4 4.9-.6 .2-.4-2.1-.3 .5 1.1 6.6h-.9l-1.1-4.2-1.1 4.2h-1.1l1.2-6.6-.3-.4-.4 2-.7-.2z" fill-rule="evenodd"/>
<path d="M118.5 180h3.1v5.3h14.6v-5.3h3.1v6.9h-20.8zM129 170.1a6.8 6.8 0 0 1-.6 5.9l-.1 2-1.3-1.2-.8-1.9a5.6 5.6 0 0 0 1.1 5.4l-1.6-1-1.4-1.3a3.9 3.9 0 0 0 1.2 2.7l-1.5-1.6a4.4 4.4 0 0 0 3 3.8l-3-.4h-1.1v2h12v-2.1l-3.3 .3a6 6 0 0 0 2.9-5.5 5.1 5.1 0 0 1-3 3.7l.7-2.9v-2.2l-.7 1.7-1.3 1.9a13.3 13.3 0 0 0-1.2-9.3z" fill-rule="evenodd"/>
</g>
<g fill="#fff">
<path d="M67 188h.1v2.2h-.1zM67 190.2v.1zM67 190.1h2.2v.2h-2.2zM87.6 188h.2v2.2h-.2zM87.7 190.2l.1 .1zM85.5 190.1h2.2v.2h-2.2zM87.6 169.6h.2v2.2h-.2zM87.7 169.5l.1 .1zM85.5 169.5h2.2v.2h-2.2zM67 169.6h.1v2.2h-.1zM67 169.5v.1zM67 169.5h2.2v.2h-2.2z"/>
<path d="M91.7 188h.2v2.2h-.2zM91.7 190.2l.1 .1zM91.8 190.1h2.1v.2h-2.1zM112.3 188h.2v2.2h-.2zM112.4 190.2l.1 .1zM110.3 190.1h2.1v.2h-2.1zM112.3 169.6h.2v2.2h-.2zM112.4 169.5l.1 .1zM110.3 169.5h2.1v.2h-2.1zM91.7 169.6h.2v2.2h-.2zM91.7 169.5l.1 .1zM91.8 169.5h2.1v.2h-2.1z"/>
<path d="M116.5 188h.1v2.2h-.1zM116.5 190.2v.1zM116.5 190.1h2.2v.2h-2.2zM141.2 188h.2v2.2h-.2zM141.3 190.2l.1 .1zM139.1 190.1h2.2v.2h-2.2zM141.2 169.6h.2v2.2h-.2zM141.3 169.5l.1 .1zM139.1 169.5h2.2v.2h-2.2zM116.5 169.6h.1v2.2h-.1zM116.5 169.5v.1zM116.5 169.5h2.2v.2h-2.2z"/>
</g>
<path d="M174.9 199v5.5" fill="none" stroke="#1f1a17" stroke-width=".21"/>
<path d="M174.9 199l.8 2.9h-1.6z" fill-rule="evenodd" fill="#1f1a17"/>
<path d="M171.9 199h6M171.9 198.1h6M174.9 192.6v5.5" fill="none" stroke="#1f1a17" stroke-width=".21"/>
<path d="M174.1 195.3h1.6l-.8 2.8 .8-2.8-.8 2.8z" fill-rule="evenodd" fill="#1f1a17"/>
<path d="M175 134.8v5.5" fill="none" stroke="#1f1a17" stroke-width=".21"/>
<path d="M175 134.8l.8 2.8h-1.5z" fill-rule="evenodd" fill="#1f1a17"/>
<path d="M172 134.8h6.1M172 133h6.1M174.9 127.5v5.5" fill="none" stroke="#1f1a17" stroke-width=".21"/>
<path d="M174.1 130.2h1.6l-.8 2.8 .8-2.8-.8 2.8z" fill-rule="evenodd" fill="#1f1a17"/>
<path d="M53.2 190.2v8.8" fill="none" stroke="#1f1a17" stroke-width=".21"/>
<g fill="#1f1a17">
<path d="M52.4 196.2h1.6l-.8 2.8z" fill-rule="evenodd"/>
<path d="M53.2 190.2l.8 2.9h-1.6z" fill-rule="evenodd"/>
</g>
<path d="M184.3 185.8v13.2" fill="none" stroke="#1f1a17" stroke-width=".21"/>
<g fill="#1f1a17">
<path d="M183.5 196.2h1.6l-.8 2.8z" fill-rule="evenodd"/>
<path d="M184.3 185.8l.8 2.9h-1.6z" fill-rule="evenodd"/>
</g>
<path d="M53.2 169.6v20.6M181.3 199h6M181.4 185.8h6.1" fill="none" stroke="#1f1a17" stroke-width=".21"/>
<g fill="#1f1a17">
<path d="M52.4 187.4h1.6l-.8 2.8z" fill-rule="evenodd"/>
<path d="M53.2 169.6l.8 2.8h-1.6z" fill-rule="evenodd"/>
</g>
<path d="M53.2 160.2v9.4" fill="none" stroke="#1f1a17" stroke-width=".21"/>
<g fill="#1f1a17">
<path d="M52.4 166.7h1.6l-.8 2.9z" fill-rule="evenodd"/>
<path d="M53.2 160.2l.8 2.9h-1.6z" fill-rule="evenodd"/>
</g>
<path d="M53.2 133v7.4" fill="none" stroke="#1f1a17" stroke-width=".21"/>
<g fill="#1f1a17">
<path d="M52.4 137.6h1.6l-.8 2.8z" fill-rule="evenodd"/>
<path d="M53.2 133l.8 2.9h-1.6z" fill-rule="evenodd"/>
</g>
<path d="M53.2 145.4v14.8" fill="none" stroke="#1f1a17" stroke-width=".21"/>
<g fill="#1f1a17">
<path d="M52.4 152.4h1.6l-.8 2.9z" fill-rule="evenodd"/>
<path d="M53.2 145.4l.8 2.8h-1.6z" fill-rule="evenodd"/>
</g>
<path d="M194.4 133v66M53.2 140.4v5" fill="none" stroke="#1f1a17" stroke-width=".21"/>
<g fill="#1f1a17">
<path d="M193.7 196.2h1.5l-.8 2.8z" fill-rule="evenodd"/>
<path d="M194.4 133l.8 2.9h-1.5z" fill-rule="evenodd"/>
</g>
<path d="M191.6 133h6M184.3 173.7v12.1M191.4 199h6.1" fill="none" stroke="#1f1a17" stroke-width=".21"/>
<g fill="#1f1a17">
<path d="M183.5 183h1.6l-.8 2.8z" fill-rule="evenodd"/>
<path d="M184.3 173.7l.8 2.9h-1.6z" fill-rule="evenodd"/>
</g>
<path d="M181.4 173.7h6.1M161.6 208.1h7.7" fill="none" stroke="#1f1a17" stroke-width=".21"/>
<g fill="#1f1a17">
<path d="M161.6 208.1l2.9-.8v1.6l-2.9-.8 2.9-.8z" fill-rule="evenodd"/>
<path d="M166.5 207.3l2.8 .8-2.8 .8v-1.6l2.8 .8z" fill-rule="evenodd"/>
</g>
<path d="M147.9 208.1h13.7M161.6 205.1v6M169.3 205.2v6" fill="none" stroke="#1f1a17" stroke-width=".21"/>
<g fill="#1f1a17">
<path d="M147.9 208.1l2.8-.8v1.6l-2.8-.8 2.8-.8z" fill-rule="evenodd"/>
<path d="M158.8 207.3l2.8 .8-2.8 .8v-1.6l2.8 .8z" fill-rule="evenodd"/>
</g>
<path d="M141.3 208.1h6.6M147.9 205.1v6" fill="none" stroke="#1f1a17" stroke-width=".21"/>
<g fill="#1f1a17">
<path d="M141.3 208.1l2.8-.8v1.6l-2.8-.8 2.8-.8z" fill-rule="evenodd"/>
<path d="M145 207.3l2.9 .8-2.9 .8v-1.6l2.9 .8z" fill-rule="evenodd"/>
</g>
<path d="M67 205.1v6M67 208.1h20.7" fill="none" stroke="#1f1a17" stroke-width=".21"/>
<g fill="#1f1a17">
<path d="M84.8 207.3l2.9 .8-2.9 .8 2.9-.8-2.9 .8z" fill-rule="evenodd"/>
<path d="M67 208.1l2.9-.8v1.6z" fill-rule="evenodd"/>
</g>
<path d="M87.7 205.1v6M87.7 208.1h4.1" fill="none" stroke="#1f1a17" stroke-width=".21"/>
<g fill="#1f1a17">
<path d="M88.9 207.3l2.9 .8-2.9 .8 2.9-.8-2.9 .8z" fill-rule="evenodd"/>
<path d="M87.7 208.1l2.8-.8v1.6z" fill-rule="evenodd"/>
</g>
<path d="M116.5 205.1v6M116.5 208.1h24.8" fill="none" stroke="#1f1a17" stroke-width=".21"/>
<g fill="#1f1a17">
<path d="M138.4 207.3l2.9 .8-2.9 .8 2.9-.8-2.9 .8z" fill-rule="evenodd"/>
<path d="M116.5 208.1l2.9-.8v1.6z" fill-rule="evenodd"/>
</g>
<path d="M59.3 208.1h7.7M141.3 205.1v6" fill="none" stroke="#1f1a17" stroke-width=".21"/>
<g fill="#1f1a17">
<path d="M59.3 208.1l2.9-.8v1.6l-2.9-.8 2.9-.8z" fill-rule="evenodd"/>
<path d="M64.2 207.3l2.8 .8-2.8 .8v-1.6l2.8 .8z" fill-rule="evenodd"/>
</g>
<path d="M59.3 205.1v6M91.8 205.1v6M91.8 208.1h20.6" fill="none" stroke="#1f1a17" stroke-width=".21"/>
<g fill="#1f1a17">
<path d="M109.6 207.3l2.8 .8-2.8 .8 2.8-.8-2.8 .8z" fill-rule="evenodd"/>
<path d="M91.8 208.1l2.8-.8v1.6z" fill-rule="evenodd"/>
</g>
<path d="M112.4 208.1h4.1M112.4 205.1v6" fill="none" stroke="#1f1a17" stroke-width=".21"/>
<g fill="#1f1a17">
<path d="M113.7 207.3l2.8 .8-2.8 .8 2.8-.8-2.8 .8z" fill-rule="evenodd"/>
<path d="M112.4 208.1l2.9-.8v1.6z" fill-rule="evenodd"/>
</g>
<g font-size="9.9" fill="#1f1a17">
<text x="76.2" y="50.3">REST AREA</text>
<text x="76.1" y="155.3">REST AREA</text>
</g>
<g font-size="7.1" fill="#1f1a17">
<text x="114.9" y="247.2">INFORMATION SIGN</text>
<text x="175.4" y="275.4">TC1560</text>
</g>
<g font-size="5.6" fill="#1f1a17">
<text x="108.4" y="113.7">LEFT</text>
<text x="105.9" y="220.6">RIGHT</text>
<text x="134.1" y="256.9">“REST AREA”</text>
</g>
<g font-size="4.2" fill="#1f1a17">
<text x="15.9" y="267.3">Traffic &amp; Road Use Management Division</text>
<text x="29.4" y="272.9">Traffic Engineering Section</text>
<text x="174.4" y="285.6">A</text>
</g>
<g font-size="3.9" fill="#1f1a17">
<text x="109.9" y="19.1" transform="rotate(1 109.9 19.1)">2000</text>
<text x="178.2" y="25.5" transform="rotate(1 178.2 25.5)">R150</text>
<text x="178.6" y="33" transform="rotate(1 178.6 33)">135</text>
<text x="51.7" y="38.8" transform="rotate(1 51.7 38.8)">32</text>
<text x="178.6" y="39.2" transform="rotate(1 178.6 39.2)">90</text>
<text x="178.6" y="46.6" transform="rotate(1 178.6 46.6)">180DM</text>
<text x="178.6" y="54.1" transform="rotate(1 178.6 54.1)">90</text>
<text x="24.1" y="62.3" transform="rotate(1 24.1 62.3)">1200</text>
<text x="178.6" y="61.2" transform="rotate(1 178.6 61.2)">170</text>
<text x="36.5" y="76.1" transform="rotate(1 36.5 76.1)">220</text>
<text x="178.6" y="76.2" transform="rotate(1 178.6 76.2)">375</text>
<text x="36.5" y="88.7" transform="rotate(1 36.5 88.7)">240</text>
<text x="51.7" y="86.4" transform="rotate(1 51.7 86.4)">16</text>
<text x="178.6" y="91" transform="rotate(1 178.6 91)">160</text>
<text x="109.9" y="124.1" transform="rotate(1 109.9 124.1)">2000</text>
<text x="41.8" y="130.5" transform="rotate(1 41.8 130.5)">R150</text>
<text x="43.6" y="138" transform="rotate(1 43.6 138)">135</text>
<text x="172.8" y="143.8" transform="rotate(1 172.8 143.8)">32</text>
<text x="45.8" y="144.2" transform="rotate(1 45.8 144.2)">90</text>
<text x="37.4" y="151.6" transform="rotate(1 37.4 151.6)">180DM</text>
<text x="45.8" y="159.1" transform="rotate(1 45.8 159.1)">90</text>
<text x="43.6" y="166.2" transform="rotate(1 43.6 166.2)">170</text>
<text x="195.7" y="167.3" transform="rotate(1 195.7 167.3)">1200</text>
<text x="43.6" y="181.2" transform="rotate(1 43.6 181.2)">375</text>
<text x="185.6" y="181.1" transform="rotate(1 185.6 181.1)">220</text>
<text x="172.8" y="191.4" transform="rotate(1 172.8 191.4)">16</text>
<text x="43.6" y="196" transform="rotate(1 43.6 196)">160</text>
<text x="185.6" y="193.7" transform="rotate(1 185.6 193.7)">240</text>
<text x="17.8" y="213">Colour Legend</text>
<text x="23.9" y="220.1">Retroreflective white</text>
<text x="23.9" y="226.5">Retroreflective yellow</text>
<text x="23.9" y="232.6">Retroreflective blue</text>
</g>
<g font-size="3.5" fill="#1f1a17">
<text x="60.3" y="101.4" transform="rotate(1 60.3 101.4)">140</text>
<text x="71" y="101.4" transform="rotate(1 71 101.4)">250</text>
<text x="81.2" y="101.4" transform="rotate(1 81.2 101.4)">120</text>
<text x="94.8" y="101.4" transform="rotate(1 94.8 101.4)">375</text>
<text x="108.2" y="101.4" transform="rotate(1 108.2 101.4)">75</text>
<text x="119.6" y="101.4" transform="rotate(1 119.6 101.4)">375</text>
<text x="133" y="101.4" transform="rotate(1 133 101.4)">75</text>
<text x="146.3" y="101.4" transform="rotate(1 146.3 101.4)">450</text>
<text x="162.6" y="101.4" transform="rotate(1 162.6 101.4)">140</text>
<text x="60.2" y="206.5" transform="rotate(1 60.2 206.5)">140</text>
<text x="74.4" y="206.5" transform="rotate(1 74.4 206.5)">375</text>
<text x="87.8" y="206.5" transform="rotate(1 87.8 206.5)">75</text>
<text x="99.2" y="206.5" transform="rotate(1 99.2 206.5)">375</text>
<text x="112.6" y="206.5" transform="rotate(1 112.6 206.5)">75</text>
<text x="125.9" y="206.5" transform="rotate(1 125.9 206.5)">450</text>
<text x="141.6" y="206.5" transform="rotate(1 141.6 206.5)">120</text>
<text x="151.8" y="206.5" transform="rotate(1 151.8 206.5)">250</text>
<text x="162.5" y="206.5" transform="rotate(1 162.5 206.5)">140</text>
<text x="16.7" y="280.7">Designed</text>
<text x="42.7" y="280.7">Checked</text>
<text x="69.7" y="280.7">Scale</text>
<text x="98.6" y="281.6">PRINCIPAL ENGINEER</text>
<text x="152.7" y="276.5">02/08/05</text>
<text x="156.7" y="281.3">Date</text>
<text x="17" y="285.1">RH 08/05</text>
<text x="42.7" y="285.1">JD 08/05</text>
<text x="69.7" y="285.3">Not to Scale</text>
<text x="98.6" y="285.4">(Traffic Engineering)</text>
</g>
<text font-size="3.4" fill="#1f1a17" x="96.3" y="266.6">ORIGINAL APPROVED AS OFFICIAL TRAFFIC SIGN</text>
</svg>
